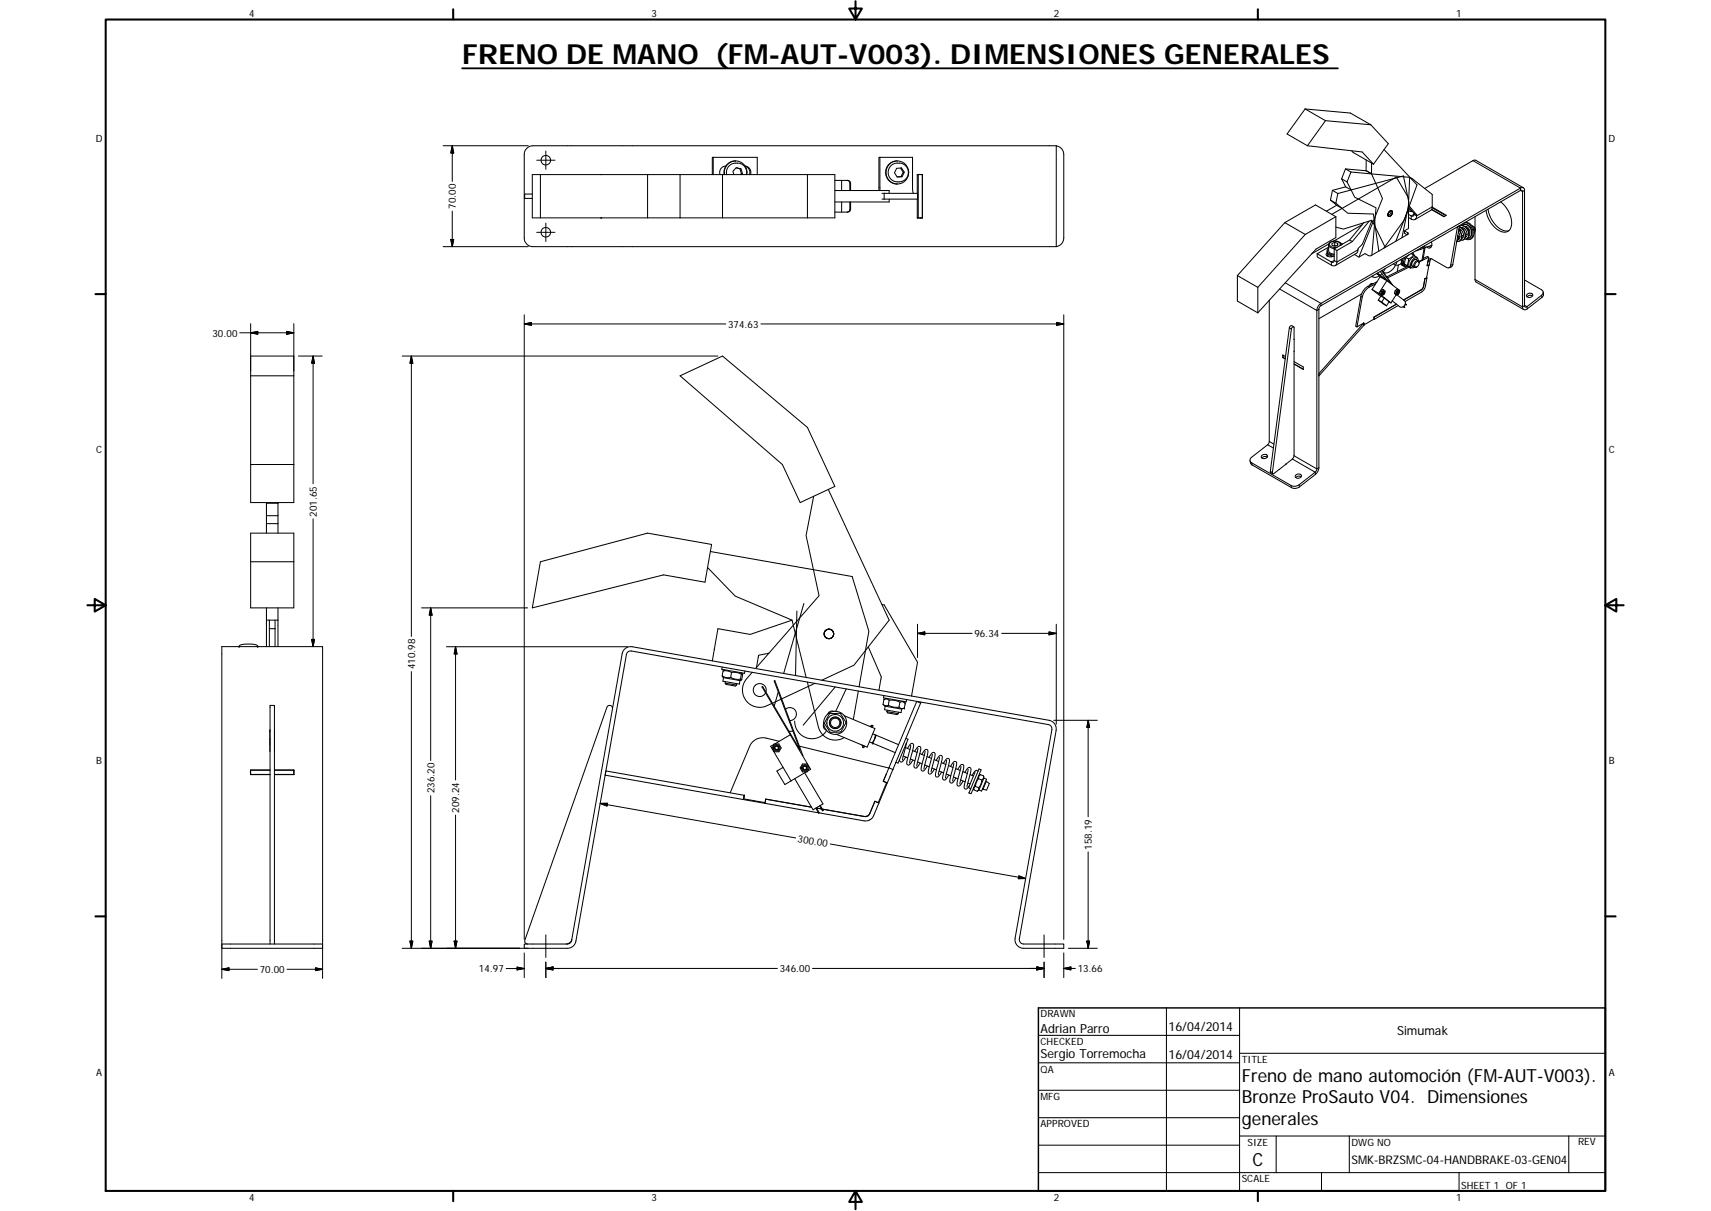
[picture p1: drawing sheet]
<svg xmlns="http://www.w3.org/2000/svg" width="594mm" height="420mm" viewBox="0 0 594 420" stroke-linecap="round" stroke-linejoin="round" font-family="sans-serif">
<g fill="none" stroke="#000" stroke-width=".36">
<path d="M453.2 37.8l-6.3 8.7 7.1 4.1M453.2 37.8l7 4.1M453.2 37.8l15.7 1.4 7 4.1M247.6 54.6h-.3v6M247.6 54.6v6M247.6 54.6h15.3v6M252 57.6a2.21 2.21 0 0 0-2 3M255.4 55.8a4 4 0 0 0-4 4.8M255.6 58.3l1.4 .3M257 58.6h.3M257 58.6l.5 1.6M258.7 57.6a2.27 2.27 0 0 1 1.9 3"/>
<path d="M258.8 57.7a2.28 2.28 0 0 1 1.5 2.9M305.5 54.6h11.3v10.8l.4 1.7M305.5 54.6h-.3v11.5M305.5 54.6l.1 11.5M309.2 57.6a3.5 3.5 0 0 1 4.4-.7 3.5 3.5 0 0 1 1.6 4.2 3.5 3.5 0 0 1-4.2 1.9 3.5 3.5 0 0 1-2.6-3.8zM311.3 58.4l1.7-.1 1 1.5-.8 1.5-1.7 .1-.9-1.5zM311.6 55.8a4 4 0 0 0-4.1 4 4 4 0 0 0 4.1 4M312.7 58.3l.9 1.5M313.6 59.8h.4M313.6 59.8l-.7 1.5M366.7 50.6h-181.7a3 3 0 0 0-3 3v29a3 3 0 0 0 3 3h181.7M366.7 50.6a2.96 2.96 0 0 1 2.7 3v29a2.98 2.98 0 0 1-2.7 3"/>
<path d="M366.7 50.6v35M454 50.6l19 2.1 3.9 4.3M460.2 41.9l15.7 1.4M460.2 41.9l-6.2 8.7M467.2 58.6l-1.4 3.4M467.2 58.6l7.1 .6M467.2 58.6l1.9 1.1M469.1 59.7l20.4 1.8-.5 11.1-4.4 11.1M469.1 59.7l-1.4 3.4M469.3 52.3l.5 .6 7.1 4.1M474.3 59.2l1.9 1.1M474.4 55.5l-.1 3.7"/>
<path d="M475.9 43.3l6.1 6.5-5.1 7.2M476.2 56.6v3.7M480.6 51.9l11.4 12.3-4.4 12.1-7.1 9.8M182.2 68.8h.1M182.2 68.8h2.6M184.8 60.6h105.1v15h-105.1zM184.8 67.3h-2.6v1.5M187.6 60.6v15M208.6 60.6h.3M208.6 75.6h.3M224.8 60.6v15M236.1 60.6v15"/>
<path d="M250.9 60.6v15M251.6 60.6a4 4 0 0 1 3.8-4.8 4 4 0 0 1 3.9 4.8M252.3 60.6a3.5 3.5 0 0 1 3.5-4 3.5 3.5 0 0 1 3.4 4M257.5 60.2l-.4 .4M257.5 60.2h.3M257.8 60.2l-.5-1.6-1.7-.4-1.1 1.2 .3 1.2M257.8 60.2l-.3 .4M280.3 60.6v15M289.9 62.6h4.4l.7 .2 .3 .6v2.7M289.9 66.1h18.8v1M292.2 62.6v3.5M292.2 70.1v3.5"/>
<path d="M294.1 62.6l.6 .2 .4 .6v2.7M295.1 70.1v2.7l-.4 .6-.6 .2M295.3 70.1v2.7l-.5 .7-4.9 .1M306.2 67.1h12.4v2h-12.4M307 67.1v2M308.7 69.1v1h-18.8M312.9 61.3h.3M312.9 61.3l-1.4 .1M318.5 67.1v-6.6h1.8v15.1h-1.8v-6.5M318.5 60.6h.3v15h-.3M318.8 60.6h1.4v15h-1.4M319.7 60.5v.1"/>
<path d="M319.7 75.6h.1M320 60.5v.1M320 75.6h.1M446.1 77.2l-16.5 18.4M446.1 77.2l7.1 4.1M462 69.4l2.1 1.8-3.6 2.1M462 69.4l1.8 1.1M462.4 74.4l22.4-13 4.2 7.2v10.7M462.6 66l-.6 3.4M462.6 66l1.9 1.1M463.8 75.2l-7.1-4.1-10.6 6.1M463.8 78.8l2.7 .7 9.8-3.1 4.7 9.4"/>
<path d="M463.8 75.2v7.2l-6.9 4-20.2 22.1M463.8 75.2l-10.6 6.1M463.8 70.5l4.1 3.5 9 .3 1.8 12.8M464.5 67.1l22.8-6.1 1.9 9.5-2.4 12M464.5 67.1l-.7 3.4M465.8 62l1.4 2.8-4.6 1.2M465.8 62l1.9 1.1M467.7 63.1l2.7 5.3 7.4 3.7-1.5 16.4M473 77.9l-9.9 5.7M473.5 77.3l-4.9 6-5.4 3.1M475.4 76.7l-5.9 7.1-5.3 3.1M476.2 60.3l3.8 8.6-8.2 20.3"/>
<path d="M482.4 73.5a.64 .64 0 0 1 .9-.3 .64 .64 0 0 1 0 1 .74 .74 0 0 1-.5 .8 .74 .74 0 0 1-.9-.5zM482.4 73.4a.63 .63 0 0 1 1-.1 .63 .63 0 0 1-.1 1 .72 .72 0 0 1-.6 .8 .72 .72 0 0 1-.8-.6zM482.4 73.4a.64 .64 0 0 1 1-.1 .64 .64 0 0 1-.1 1 .75 .75 0 0 1-.5 .8 .75 .75 0 0 1-.9-.4zM482.9 73.1l-.2 1-.8 .7M489 73.2l1.4 .2M489 72.8l1 .2M489 72.4l.8 .2M489.2 71.9l1.7 2.1M489.3 71.5l2.6 3M489.5 61.5l.8 .5M490.3 62l7 5.5v4.6l-.3 .6-5.7 3.5M490.3 62l-.2 .1"/>
<path d="M490.9 74v.4a.57 .57 0 0 1-.2 .6 .57 .57 0 0 1-.7-.1l-1-.5M490.9 74l1 .5M491.9 74.5a1.23 1.23 0 0 1-.4 1.5 1.23 1.23 0 0 1-1.5 0l-1-.5M497.1 72.6l4.4 2.5M497.3 72.1l4.7 2.7M497.3 71.9l4.9 2.8-.9 .5-4.2-2.5M506.5 79.7a2.4 2.4 0 0 1 .2 4h-.7M506.6 79.5v-.1a2.14 2.14 0 0 1 1 3.3h-.1M506.6 78.4l.1 .1M506.7 78.7a2.77 2.77 0 0 1 1.4 4.5l-.9 .1M506.7 78.5a2.66 2.66 0 0 1 2.9 1.2 2.66 2.66 0 0 1-.3 3.2h-.9M506.7 78.5l-2.3 13.3-.5 .8-.9 .3"/>
<path d="M506.7 78.5l-.7 .2-2.3 13.3a.92 .92 0 0 1-1.4 .8l-5.1-2.9a.91 .91 0 0 0-1.4 .8l-.3 1.5M506.9 79.5v.5M507.3 79a2.08 2.08 0 0 1 1.6 3.3h-.2M507.3 79.8l-.5 .2M507.6 78.3a1.96 1.96 0 0 1 2.8 .4M507.9 77.7l-.5 .6M507.9 79l-.2 .2M508.4 77.4a3.3 3.3 0 0 1 2.9 4.4 1.61 1.61 0 0 1-2.4 1.2M508.4 77.4a2.98 2.98 0 0 1 3.4 3.5 2.13 2.13 0 0 1-1.6 2.2M508.5 78.6a2.1 2.1 0 0 1 1.5 3.3M508.6 79.4l-.6 .2M509.3 79.2a1.27 1.27 0 0 1 .7 1.6"/>
<path d="M511 78.3a1.8 1.8 0 0 1 .8 2.6M511.6 78.7a.97 .97 0 0 1 .5 1.4l.2 17.5 16.8 9.8M511.6 79.5l.2 .3M511.7 79.8h.1M511.8 79.8v.1M512.1 75.2v3.9M516.7 72.6a9 9 0 0 0 6.1 7.5l1.1-.1M521.1 70.1a8.9 8.9 0 0 1 3.4 9.1 2.76 2.76 0 0 1-4.5 .5 10.4 10.4 0 0 1-4-6.7M528.9 65.2l-16.8-9.7-17.4 9.9M429.6 95.6v8.9l7.1 4M429.6 95.6l7.1 4.1M436.7 99.7v8.8"/>
<path d="M453.2 81.3l-16.5 18.4M460.8 87a1.96 1.96 0 0 0 2.4 1.9M460.9 87.7a.83 .83 0 0 0-.3 1 .83 .83 0 0 0 1 .4l1.4-.2M461.3 86a1.24 1.24 0 0 0-.4 1.4 1.24 1.24 0 0 0 1.2 .9l1.1 .2M461.3 85.7l-4 2.3M461.4 84.6l-6 3.5M461.5 88.4l-.7 .4M462 88.6l.4 .5M462.1 88.7v.2M462.5 84.5l.9-.4 1 .3 .1 .7-1 .3-1-.3zM463.2 86.4v4a.58 .58 0 0 1-.2 .6 .58 .58 0 0 1-.7-.1l-5-2.9M463.2 86.4l1 .5"/>
<path d="M463.4 85.2l.4 .1M463.4 85.2l-.2 .1M463.4 84.1v1.1M464.2 86.9v4a1.16 1.16 0 0 1-.6 1.2 1.16 1.16 0 0 1-1.3-.1l-5-2.9v-1.1M464.4 84.4v.7M465.2 84.2l.9 .5M465.6 85h.1M465.6 85a2.41 2.41 0 0 0-2.1-1.4 2.41 2.41 0 0 0-2.2 1.4v2a1.73 1.73 0 0 0 1.9 1.2M468.6 83.3l.9 .5M473.1 84.7l-1.6 1.6-.4 1.5-7.5 4.3M476.3 95.9l.4 .2M476.6 98.5a.73 .73 0 0 0-1.1 .6"/>
<path d="M477.6 98.5l-2.5 1.3a5.7 5.7 0 0 0-2.1 3.3l-1.8 10.3 2.3-1.3M478 94.9l1.8 1.5M478.1 97.8l-3.7 1.9-1.1 1.2-.6 1.2-2 11.1 .5 .2M478.1 94.8l2.8 2.2M478.9 95.7a2 2 0 0 1-2.5 .1M479.2 94.2l2.2 3M479.7 93.9l3.3 4.5-4.7-3.7M479.8 96.4l1.1 .6M479.8 96.4l-.6-.4-2.8 4.4M479.8 95l-.6 .5M479.9 93.8l3.7 5.1M480.8 96.4l-.2 .1"/>
<path d="M480.9 93.2l-.6 1.2M480.9 97l.6 .4M481.1 96.8h-.1M481.5 97.4l4.3 3.3M481.5 97.4l-2.8 4.4M485 90.8a4.5 4.5 0 0 1-4.4 3.8h-.2M485.5 91.9l-.3 2.3M486.3 90.1l.4 .3M486.5 91.5a1.95 1.95 0 0 1-2.7 0M486.8 89.9l-.3 1.8 .7 .5M487 91.6a.45 .45 0 0 0 0 .5 .45 .45 0 0 0 .5 .1M487 91.5v.1"/>
<path d="M487.2 89.6a1.92 1.92 0 0 0 .7 2.8M487.6 80.1l1.3 .8v.3l-13 7.5h-.6l-1.3-.7M487.6 80.9l1 .6M487.7 91.7l.8 .4M487.7 91.7l2 1.3M487.9 89.2a2.27 2.27 0 0 0 .1 3.3h.8M488.2 89.4l.9 .5M488.2 89.4l-.5 2.3M488.5 92.5l-7 3.6M488.5 92.1l1.2 .9M489.1 89.9l-.6 2.2M489.2 88.5l-1 .9"/>
<path d="M489.2 92.7l-7.4 3.7M490 88l.8 .5M490 92.8l-.3 .2M490.5 87.8l.5 .8M490.6 90a.96 .96 0 0 1 1.1-.6 .96 .96 0 0 1 .7 1l-.7-.4a1.52 1.52 0 0 0-1.3 2.4l.7 .4a.95 .95 0 0 1-1.2-.1 .95 .95 0 0 1-.1-1.3zM490.8 88.5l-1.7 1.4M490.8 88.5l1.2 1M491.8 90.9a.6 .6 0 0 1 .9 .1 .6 .6 0 0 1-.1 .8 .7 .7 0 0 1-.6 .9 .7 .7 0 0 1-.8-.6zM492.1 89.5a1.91 1.91 0 0 0-2.9 1.7v1l.9 .7M492.7 91.3a.71 .71 0 0 0-.5-.9 .71 .71 0 0 0-.8 .5 1.1 1.1 0 0 0 0 1.9l.6-.2M494.1 85.6v.2l-.9 .3M494.5 85.4l.3 .2-.2 .5-3 1"/>
<path d="M494.8 96.6l-.6 3.1-.3 .6-6.5 3.8 6.3-3.8 .6-1zM495.4 96.4v.1M495.4 96.5l-.7 .1M495.4 96.5l-.5 2.8a2.98 2.98 0 0 1-1.3 2l-5.7 3.3M496.1 85.5l.7 .4M496.1 89.3l-3.4 1.6M496.1 89.3l-.5-.3-1.4 .7M496.1 89.3l-.6 2.9M496.1 92h.1M496.1 92l-.6 .2M496.1 92l-.8 4.5-.5 .1M496.8 89.7l-.6 2.2-.7 .3"/>
<path d="M497 83.9a1.22 1.22 0 0 1 .1 1.6 1.22 1.22 0 0 1-1.5 .4l-.2-.2M497.1 85.2l-.4 .1M497.1 85.2l-2.3 .6-.7 4.2-1.5 .6M506.2 81.6a2.21 2.21 0 0 1-.4 2.3M506.3 82.7l.3 .3M506.4 80.5a1.5 1.5 0 0 1-.2 2.6M506.7 82.1l.2 .2M506.9 82l-.6 .2M507.6 82.3l.2 .3M508 81.7l.1 .2M508.1 81.6l-.5 .2M509.3 81.3h.1"/>
<path d="M509.4 81.3l-.6 .1M511 81.2a1.35 1.35 0 0 1-1.4 1.3M529.3 97.1l5.9 3.4a1.07 1.07 0 0 1 .1 1.9l-5.1 4a.47 .47 0 0 1-.6 .2 .47 .47 0 0 1-.3-.5v-40a.85 .85 0 0 0-.4-.9 .85 .85 0 0 0-1 .1l-69.2 40a3.1 3.1 0 0 0-1.5 2.4v55.2l-.6 .9-5.5 4.4a2.7 2.7 0 0 1-2.8 .2l-13.7-7.8a1.08 1.08 0 0 1 0-1.9l5.5-4.4 .6-.9v-49.3M449.2 113.4l-.9-.4-.6 .7-6.6 49.9v.3l.8 .5M449.3 117.8v4.1M449.3 117.8v-4.3a.57 .57 0 0 0-.7 0 .57 .57 0 0 0-.2 .7l-6.6 50.1 .4 .1 2-1.5M449.3 117.8h.1M472.8 102l-14.9 8.6M473.5 112.1v.8M473.5 112.1l-15.6 17.5M473.5 112.9l-15.6 17.5M473.5 112.7v.1"/>
<path d="M476.4 100.4l3 2.4M476.4 100.4l2.3 1.4M477 110.8h.1M477.1 110l7.8-4.5-7.8 4.5v.8M477.1 110.7l-3.6 2.1M478.6 104.1l2.8 2M478.6 104.1l1.2 .7M478.7 101.8l4.3 3.3M479.1 101.9l.8 .6M479.1 101.9l.3 .2M479.4 101l-.3 .9M479.4 101l.3 .2"/>
<path d="M479.4 102.1l.5 .4M479.7 101.2l-.3 .9M479.8 104.8l1.6 1.3M480.4 100.6l.5 .4-.1 .5M480.4 100.6l-.7 .6M480.4 100.6l-.5-.1-.5 .5M480.4 101.5l.1-.1a.29 .29 0 0 1 .2 .5 .29 .29 0 0 1-.5 0zM480.6 103.4l-1.1-.7-.9 1.4M480.6 103.4l-.8 1.4M480.6 103.4l1.7 1.3M480.7 101.3a.49 .49 0 0 0-.7 .2 .49 .49 0 0 0 .2 .6M480.8 101.5a.37 .37 0 0 0-.6 .1 .37 .37 0 0 0 .2 .5l-.5 .4"/>
<path d="M480.8 101.5a.49 .49 0 0 0-.5-.6 .49 .49 0 0 0-.5 .6 .43 .43 0 0 0-.1 .6 .43 .43 0 0 0 .7 0M482.3 104.7l-.9 1.4M482.3 104.7l.7 .4M484.2 101.8l.3 .2M484.2 101.8l.8 .6M484.5 100.8l.3 .2M484.5 100.8l-.3 1M484.5 102l.5 .4M484.8 101l-.3 1M484.8 102.2l-1.8 2.9M485.1 102.3l2.5 2a1.36 1.36 0 0 1 .1 1.7 1.36 1.36 0 0 1-1.7 .4l-2.6-2M485.5 106l-8.4 4.8"/>
<path d="M485.5 100.5l-.3-.2-.7 .5M485.5 100.5h.1a.56 .56 0 0 1 .3 1v-.3a.41 .41 0 0 0-.6 .2 .41 .41 0 0 0 .2 .6M485.5 100.5l-.7 .5M485.5 101.3l.4 .2a.34 .34 0 0 1-.1 .4 .34 .34 0 0 1-.5-.1zM485.6 101.9l-.1 .1M485.6 102l-.6 .4M485.8 101.2a.49 .49 0 0 0-.7 .1 .49 .49 0 0 0 .2 .7M485.8 100.7h.1M485.9 101.3a.39 .39 0 0 0-.2-.5 .39 .39 0 0 0-.5 .2 .55 .55 0 0 0-.5 .7 .55 .55 0 0 0 .6 .4l.2-.1M487.2 106.4l.5 .3M487.3 106.4l.4 .3M487.4 106.3l.3 .4"/>
<path d="M487.9 105.6l.3 .2M487.9 105.5l.3 .3M487.9 105.4l.3 .4M530.2 102.2a1.05 1.05 0 0 1 1.1-.5 1.05 1.05 0 0 1 .8 .9 1.12 1.12 0 0 1-1.1 .6 1.12 1.12 0 0 1-1-.8zM532.1 102.7a1.38 1.38 0 0 0-1.9 .3M535.8 101.3l.1 1.1-.5 .8-5.1 3.9a.91 .91 0 0 1-1.1 .4 .91 .91 0 0 1-.5-1v-40l-.5-.5-69.7 40.2-.6 .9v55.2a3.2 3.2 0 0 1-1.1 2.3l-5.6 4.3a2.72 2.72 0 0 1-2.8 .3l-13.7-7.9-.5-.6-.2-.9M87 123.5h15v50.9h-15zM87 130.4h15M236.1 130.4l14.8-6.9 29.4 24.8 9.6 20.5-12.1 5.6-6.2-13.2zM445.4 124.1l.9 .4M445.5 124l.8 .5M445.5 123.2v.8"/>
<path d="M445.5 124l-.1 .1M446.4 123.7l-1-.5v.9M449.3 121.9v36l-.4 1.2-2.4 1.9M449.3 125.5l3.2 1.8v.9l-3.2-1.9M449.3 126.2l3.2 1.9M449.3 121.9h.1M438 158.1a1.07 1.07 0 0 1 1.2-.5 1.07 1.07 0 0 1 .8 1 1.12 1.12 0 0 1-1.1 .5 1.12 1.12 0 0 1-.9-.8zM440 158.6a1.36 1.36 0 0 0-1.9 .3M87 161.2h15M92.5 174.4v10.6M92.5 178.9h4M92.5 174.6h4"/>
<path d="M96.5 174.4v10.6M282.5 172.2l-2.6 13.6 4.5 20.9-22.1 25.2M287.6 169.8l21.1 45.4-12.2 15.6-11.2 5.2M444.2 162.9h.1M446.5 161h.1M446.5 161l-2.4 1.9M449.8 164.9a1.06 1.06 0 0 1 1.2-.5 1.06 1.06 0 0 1 .8 1 1.12 1.12 0 0 1-1.1 .6 1.12 1.12 0 0 1-1-.9zM451.8 165.4a1.42 1.42 0 0 0-1.9 .3M87 185h15v25.9h-15zM87 194.9h15M92.5 181.7h4M187.6 194.9l37.2-9.9 22.3 3.9-2.3 13.1-14.4-2.5-45.6 11.4z"/>
<path d="M245.7 196.9l9.6 9.9 19.7 8.4 4.9 19.8M246.6 191.3l49.3 8.7 5.8 19-3.4 19.3M92.5 210.9v13.4M92.5 215.2h4M93.5 218.1h2M93.5 215.2v9.1M95.5 215.2v9.1M96.5 210.9v13.4M275 215.2l-14.5 4.9-11.2-2-2 11.2M276.7 212l-.5 22.4M279.1 209.4l-7 24.3M306.2 209.7l.8 .2 11.6 19.9-2.1 11.7"/>
<path d="M83 224.3a3.2 3.2 0 0 1 3.3-.8 3.1 3.1 0 0 1 3.2 .8M217 225.1l1-.6 1.5-.1 144.8 25.5a3 3 0 0 1 2.4 3.5l-12.8 72.4a1.55 1.55 0 0 0 1.5 1.7h14v1.5h-14a2.97 2.97 0 0 1-2.9-3.5l12.7-72.4a1.51 1.51 0 0 0-1.2-1.7l-144.8-25.5a1.5 1.5 0 0 0-1.7 1.2l-17.5 99.4a2.97 2.97 0 0 1-3 2.5h-15v-1.5h15l.8-.2 .6-.7 17.6-99.8zM250.8 234.5l.4 .6M250.8 234.5l1.4 .6h1.5M250.8 231.4l-.2 .8 2.6 .5 5.3 .9 .1-.8M251.1 232.8l-.3 1.7M251.1 232.8h1.5l1.4 .5M251.2 235.1l5.7 1-.2 1.2-5.7-.9zM251.7 232.4l-.6 .4M251.8 237l.3 .4 3.1 .6 .5-.3M251.8 237l3.9 .7M251.9 236.5l-.1 .5"/>
<path d="M253.7 235.1l1.6 .5h1.8M254 233.3l2.2 .1 1.2 .5M254 233.3l-.3 1.8M255.8 237.2l-.1 .5M257.3 236l-.4 .1M257.4 233.4l.3 .3M257.4 233.9l-.3 1.7M257.4 233.9l.3-.2 .2 .3-.4 1.7-.2 .3-.2-.4M261.2 233.3l-1.9 2.2a6 6 0 0 0-.3 7.5 6 6 0 0 0 7.3 1.8l1.7-.7M267 226.6l-3.6 .8-.7 4.2M280.3 236.6l3.9 15.6a6 6 0 0 0 8.9 3.7M282.9 237.1l-11.5 5.4"/>
<path d="M290 238.3l-11.1 13.3M293.8 239l-3.6 7.8M298 239.8l-1.7 9.8M301.5 224.4l4.5 10.4-.8 4.7M93.7 256.8h.1M93.7 256.3h.1M93.7 253.7h.1M93.7 253.5h.1M93.8 258.1h-.1M93.8 253.3v7.4M93.8 257.5l-.1 .1M95.3 256.8h.1"/>
<path d="M95.3 256.3h.1M95.3 253.7h.1M95.3 253.5h.1M95.3 258.1h.1M95.3 253.3v7.4M95.3 257.5v.1M212.7 245.9a1 1 0 0 0-.8-1.1 1 1 0 0 0-1.2 .6l-28.5 80.8a1.03 1.03 0 0 0 1 1.3M265.9 240.1a2.25 2.25 0 0 0-2.3-3 2.25 2.25 0 0 0-1.6 3.5 2.25 2.25 0 0 0 3.8-.2M268.8 258.3l-1.2 .6 7.1 12M270.2 240.1l-1.4 4.9M270.6 257.2l-4.6-1.1a4.9 4.9 0 0 0-5.7 2.9l-6.8 16.1M271.2 242.6l-3 1.4"/>
<path d="M272.7 246.1a2.26 2.26 0 0 1 3.7 .8 2.26 2.26 0 0 1-2.2 3.1M274.4 254.9l-5.4 3.2M275.3 253.7h-1.3M275.9 250.2a6 6 0 0 0 4.3 5.9 6 6 0 0 0 6.8-2.6M276.9 258.7l.4 .1M277.6 258.9l31 7.6M286 251.2a1.53 1.53 0 0 0 .8 2.1M288 247.6l3.8-.1 1.2 1.9a1.44 1.44 0 0 1 .1 2.5l-1.1 2.1h-2.3a1.45 1.45 0 0 1-2.2-1.1l-1-1.5a1.34 1.34 0 0 1 .4-1.8zM289.5 246.8a1.52 1.52 0 0 0-2 .8M293.1 248.3l10.7 4.5-2.7 6.4-10.7-4.4M299.4 258.5l.2 .8M299.8 258.7l-.2 .6"/>
<path d="M300.2 258.8l-.3 .6-.3-.1M301.9 257.4l.8 .3M302.1 252l.6-.3 .4 .1-.2 .6M302.7 251.7l-.2 .5M303 254.6l.9 .4M303.1 257.9l7.7 3.2M303.6 256.5l-.5 1.4-.4-.2zM303.9 255l.3 .1-.6 1.4zM304.2 255.1l7.8 3.3M306.6 244.4l.7 .6M306.6 244.4l.9 .4 .9-.1M306.9 241.3l-.2 .8 7.7 1.4h.2l.2-.8"/>
<path d="M306.9 242.6l1-.1 .8 .5M306.9 242.6l-.3 1.8M307.3 245l5.7 1-.1 1.2-5.8-1zM307.8 242.3l-.9 .3M307.9 246.9l4 .7M307.9 246.9l.6 .5 2.9 .5 .5-.3M308 246.4l-.1 .5M308.4 244.7l1.8 .6h1.9M308.7 243l1.5-.1 2.3 .7M308.7 243l-.3 1.7M312 247.1l-.1 .5M312.1 245.3l.9 .5 1-.1"/>
<path d="M312.5 243.6l.9-.1 .9 .4M312.5 243.6l-.4 1.7M313.5 243.3l.8 .6M314 245.7l-1 .3M314.3 243.9l-.3 1.8M314.4 259.4l1.5 .6M314.5 256.2l.7 .4-3.4 8.2-.7-.3M314.7 257.9l-1.4 5.8M315.1 259.7l.7-1.1a.79 .79 0 0 1 1.1-.6 .79 .79 0 0 1 .3 1.2l-1.4 5.6M316.2 258.6l-.5 2.3a7.2 7.2 0 0 0-.7 4.4h.8l1.2-1.6M318.7 259.7l-.5 2.3a7.2 7.2 0 0 0-.7 4.3h.8l1.2-1.6M319.7 243.9l-9.7 23.1"/>
<path d="M319.7 243.9l-1.4-.5-9.4 22.5-.3 .5 1.4 .6M319.8 243.6l-.1 .3M87 267.4h.1M87 267.5h.1M87 268.7h6.8M93.8 267.1h-6.8v1.7h6.8M93.8 267.2h-6.8v1.6M95.3 267.1h6.8v1.7h-6.8M95.3 267.2h6.7v1.6M95.3 268.7h6.7M102 267.4h.1M102 267.5h.1"/>
<path d="M258.1 277.4l7.5 1.3M258.2 277.2l7.4 1.3 .2-1.2M258.4 275.9l-.3 1.5M258.4 275.9h.1M258.4 275.9l-48-8.4-.3 1.4 48 8.5M265.6 278.7l18.6 3.3M265.8 277.3l16 2.8M265.9 277.3l-.3 1.4M271.9 266.3l-2.2 1.2 2.8 4.7 2.2-1.3M278.6 265.1h.2a1.46 1.46 0 0 1 2.1 1.6 1.46 1.46 0 0 1-2.5 .7l-.1-.1a1.47 1.47 0 0 1 .3-2.2zM278.7 262.2l-9.7-26-.2 .1 9 23.9-13-22-.2 .1 16.9 28.6-1.2 .7M279.4 268.1l6.3 10.8-.2 .2-3.2 1.8-6.4-10.7"/>
<path d="M280 267.8l-5.3 3.1M284.8 279.5l1 1.7-.2 .1-1-1.7M305.2 278.6l-1.4-.6-2 4.7-.4 .4-.8 .3-15-2.7M306.7 271l1.4 .6M308.1 271.6l-4.8 11.4a3.1 3.1 0 0 1-3.3 1.8l-15.6-2.8M308.6 266.4l-1.9 4.7 1.1 .5-2.8 6.9-1.2-.5-1.7 4a1.98 1.98 0 0 1-2.2 1.3M310 267l-1.9 4.6M313.6 262.3l1.6 .7M314.5 262.7l-.6 .8a.82 .82 0 0 1-.6 .9 .82 .82 0 0 1-1-.5v-.4M316.1 263.3l1.6 .7M316.9 260.4l1.5 .7M317.6 260.7l.7-1.1a.79 .79 0 0 1 1.1-.6 .79 .79 0 0 1 .2 1.3l-1.3 5.5"/>
<path d="M318.6 264.4l1.5 .6M319.4 261.5l1.5 .6M320.1 261.7l.7-1a.8 .8 0 0 1 1.1-.7 .8 .8 0 0 1 .2 1.3l-1.3 5.5M321.1 265.4l1.5 .7M321.2 260.7l-.5 2.3a7.6 7.6 0 0 0-.7 4.4h.8l1.1-1.6M321.9 262.5l1.5 .7M322.6 262.8l.7-1.1a.79 .79 0 0 1 1.1-.6 .79 .79 0 0 1 .2 1.2l-1.3 5.6M323.6 266.5l1.5 .6M323.7 261.7l-.5 2.4a7.2 7.2 0 0 0-.7 4.3h.8l1.1-1.6M324.4 263.5l1.5 .7M325 263.8l.7-1.1a.8 .8 0 0 1 1.1-.6 .8 .8 0 0 1 .3 1.3l-1.3 5.5M326.1 267.5l1.5 .7"/>
<path d="M326.2 262.8l-.5 2.3a7.5 7.5 0 0 0-.7 4.4h.7l1.2-1.6M326.8 264.6l1.6 .6M327.5 264.9l.7-1.1a.8 .8 0 0 1 1.1-.6 .8 .8 0 0 1 .3 1.2l-1.3 5.6M328.5 268.5l1.6 .7M328.7 263.8l-.5 2.3a7 7 0 0 0-.7 4.4l.7 .1 1.2-1.7M329.3 265.6l1.6 .7M330 265.9l.7-1.1a.8 .8 0 0 1 1.1-.6 .8 .8 0 0 1 .3 1.3l-1.3 5.5M331 269.6l1.6 .6M331.2 264.9l-.5 2.3a7 7 0 0 0-.7 4.4l.8-.1 1.1-1.6M331.8 266.7l1.6 .6M332.5 266.9l.7-1a.79 .79 0 0 1 1.1-.6 .79 .79 0 0 1 .3 1.2l-1.3 5.6M333.5 270.6l1.6 .7"/>
<path d="M333.7 265.9l-.5 2.3a7.3 7.3 0 0 0-.7 4.4h.8l1.1-1.6M334.3 267.7l1.6 .7M335 268l.7-1.1a.78 .78 0 0 1 1.1-.6 .78 .78 0 0 1 .3 1.2l-1.3 5.6M336 271.7l.8 .3M336.1 266.9l-.5 2.6a6.6 6.6 0 0 0-.7 4.1l.8 .1 .9-1.3M336.5 275.1h-.1M336.8 268.8l1.2 .5M338 273.3l.1 .7M338.6 267.8l-2 4.8a.57 .57 0 0 0-.2 .7 .57 .57 0 0 0 .7 .3M338.7 272.8l-.5 .6v.6l1.1 .5 .5-.5v-.7M338.7 272.8l1.1 .5M339.5 267.7a.76 .76 0 0 0-.8-.4 .76 .76 0 0 0-.6 .7l-.6 1"/>
<path d="M339.8 270.2l-.9 1.5-.2 1.1M339.8 270.2l1.1 .5M339.9 274.1l-.6 .4M339.9 266.8l.7 .3-3.4 8.3-.8-.3zM340.4 268.8l-.6 .7v.7M340.4 268.8l1.1 .4M340.4 268.8l-.6 .4M340.9 270.7l-.3 1.4-.8 1.2M341.1 273.8l.2 .1M341.5 269.2l.1 .8M341.5 269.2l-.1 .8-.5 .7M341.6 270l1 .4-1.8 4.1-.9-.5z"/>
<path d="M342.3 271l.1 .1M342.4 271.1l1.1 .7-.1 .4-.8 1.9-1.3-.2M342.4 271.1l-1.1 2.8M283.4 280.3l1.1 1.7-.2 .1-1.1-1.7M283.5 280.4l1.7 .2M77 327.5h35v1.5h-35zM77 327.5v-103.2h35v103.2M93.8 327.5v-82.7h1.5v82.7M198.6 325.9a2.08 2.08 0 0 1-2 1.6M360.5 359.2h69.9M405 349.7v63.5M430.4 349.7v63.5"/>
<path d="M360.5 368.7h69.9M360.5 378.3h69.9M430.4 365.4h127M360.5 387.8h69.9M360.5 397.3h69.9M430.4 394.1h127M443.1 394.1v12.7M468.5 394.1v12.7M544.7 394.1v12.7M360.5 406.8h196.9M458.8 406.8v6.4M506.6 406.8v6.4"/>
<circle cx="189.5" cy="55.6" r="1.66"/>
<circle cx="311.5" cy="59.8" r="4"/>
<circle cx="189.5" cy="80.6" r="1.66"/>
<circle cx="287.8" cy="219.9" r="1.64"/>
<circle cx="287.8" cy="219.9" r="1.65"/>
<circle cx="287.8" cy="219.9" r="1.66"/>
<circle cx="269.6" cy="259.5" r="1.49"/>
<circle cx="269.6" cy="259.5" r=".6"/>
<circle cx="269.6" cy="259.5" r=".75"/>
<circle cx="269.7" cy="259.5" r=".75"/>
<circle cx="269.7" cy="259.5" r="1.12"/>
<circle cx="290" cy="250.8" r="2"/>
<circle cx="290" cy="250.8" r="1.62"/>
<circle cx="290" cy="250.8" r="4"/>
<circle cx="290" cy="250.8" r="2.9"/>
<circle cx="279.4" cy="266.4" r=".59"/>
<circle cx="279.4" cy="266.4" r=".74"/>
<circle cx="279.4" cy="266.4" r="1.13"/>
<circle cx="279.4" cy="266.4" r=".75"/>
</g>
<g fill="#000">
<circle cx="473.5" cy="112.1" r=".18"/>
<circle cx="83" cy="224.3" r=".18"/>
<circle cx="89.5" cy="224.3" r=".18"/>
<circle cx="303.1" cy="257.9" r=".18"/>
<circle cx="314" cy="245.7" r=".18"/>
<circle cx="314.3" cy="243.9" r=".18"/>
<circle cx="258.4" cy="275.9" r=".18"/>
</g>
<g fill="none" stroke="#000" stroke-width=".35">
<path d="M153.9 50.6h29.5M157 50.6v12.3M157 50.6l.5 2.5h-1zM186.3 55.6h6.4M189.5 52.4v6.4M474.3 59.2l1.9 1.1M511.4 55.7l16.5 9.6v.8l.8 .4 .6-.4M157 73.2v12.4M189.5 77.4v6.4M464.1 71.2l1.9 1.1M467.2 64.8l1.9 1.1M476.1 76.5l.1 .3"/>
<path d="M476.7 77.1l-.5-.3-3.1 7.9M489 79.3l-1.4 .8v.8M497.3 71.8l-5.4 3.1-1-.5-.9 .5v1.1M506.5 79.8a2.49 2.49 0 0 1 .1 3.9M506.7 78.7a2.86 2.86 0 0 1 1.3 4.6h-.1M507 78.3a2.78 2.78 0 0 1 2.6 1.6 2.78 2.78 0 0 1-.3 3h-.2M508.2 78a2.62 2.62 0 0 1 2.6 1.7 2.62 2.62 0 0 1-.9 3M510.4 78.7l.5 1.2 .1 1.3M153.9 85.6h29.5M156.5 83.1h1l-.5 2.5zM186.3 80.6h6.4M446.3 98.1l12.4 7.2v.8"/>
<path d="M460.9 87.7v1M461.3 85a1.93 1.93 0 0 0 2.2 1.2M465.2 85.2a1.08 1.08 0 0 0-.1-1.1 1.08 1.08 0 0 0-1.1-.4 1.61 1.61 0 0 0-2.4 1.4 2.55 2.55 0 0 0 2.7 .6M465.6 85h.1M471.5 86.7l-7.3 4.2-1-.5-.9 .5v1.1M474 88l-2.2 1.2-1.5-.9M475 99.3l.4 .3M476.6 98.4h-.5l-.5 .6M486.5 91.3l.5 .3M488.8 80.8v.5M491.7 90a1.52 1.52 0 0 0-1.3 2.4M493.9 85.7v.2"/>
<path d="M494 85.9l.5 .2-.8 4.2M494.2 99.5h.1M496.5 90.5l-.7 .2M504.4 91.8l-.7 .2M506.2 81.9v1.3l-.4 .6M512.1 97l16.6 9.5 .6-.4M83.2 115.5h18.8M87 115.5l2.5-.5v1zM87 112.3v16.5M99.5 115l2.5 .5-2.5 .5zM102 112.3v16.5M182 109.2v216.7"/>
<path d="M182 112.4l2.5-.5v1zM182 112.4h70M264.2 112.4h105.2M366.8 111.9l2.6 .5-2.6 .5zM369.4 109.2v216.7M444.3 100.3l12.9 7.4 .7-.4M447.7 113.7l.7 .5M472.5 102.9l.5 .2M480.5 101.2l-.4 .2-.1 .7M485.6 101l-.4 .3-.1 .6M493.5 100.5h.1M529.3 105.9l.9 .5 .1 .7"/>
<path d="M535.3 102.4l.1 .8M103.6 123.5h8.3M108.7 123.5v44.4M108.7 123.5l.5 2.5h-1zM139.7 123.5h109.6M142.8 123.5v97.3M142.8 123.5l.5 2.5h-1zM440.1 154.3l2 1.1M440.7 153.2l1.6 .9M448.7 159.3l7.9 4.5 .2 .8M449.3 158.1l7.9 4.6 .7-.4M434.6 160.6l.1 .7"/>
<path d="M441.1 163.6l.7 .4M448.3 168.4l.1 .8M451.1 168.2l.1 .7M108.7 180v44.3M146.4 210.9h36.8M149.5 210.9l.5 2.5h-1zM149.5 210.9v53M318.6 219.8l2.5-.6v1.1zM318.6 219.8h18.9M318.6 216.6v11.6M347.8 219.8h18.9M364.2 219.2l2.5 .6-2.5 .5z"/>
<path d="M366.7 216.6v34.7M108.2 221.8h1l-.5 2.5zM142.8 233v96M155 224.4h62.9M158.2 224.4v46.2M158.2 224.4l.5 2.5h-1zM365.9 249.9h15.1M377.8 249.9v33.5M377.8 249.9l.5 2.5h-.9zM149.5 276.1v52.9M208.4 278.7h2.5l-.1 1zM208.4 278.7l67.9 12"/>
<path d="M158.2 282.8v46.2M288.2 292.8l67.9 12M377.8 295.6v33.4M353.8 303.9l2.3 .9-2.5 .1zM77 336.3l2.5-.5v1zM77 327.9v11.6M89.4 336.3h-12.4M99.6 336.3h12.4M109.5 335.8l2.5 .5-2.5 .5zM112 327.9v11.6M139.7 329h43.7M142.3 326.5h1l-.5 2.5z"/>
<path d="M149 326.5h1l-.5 2.5zM157.7 326.5h1l-.5 2.5zM175.7 336h6.3M179.5 335.5l2.5 .5-2.5 .5zM182 330.6v8.6M189.5 333.8v5.4M189.5 336l2.5-.5v1zM189.5 336h80.4M189.5 324.4v7.8M282.1 336h80.4M360 335.5l2.5 .5-2.5 .5zM362.5 333.8v5.4"/>
<path d="M362.5 324.4v7.8M369.4 330.6v8.6M369.4 336l2.4-.5v1zM369.4 336h4M370.9 329h10.1M377.4 326.5h.9l-.5 2.5z"/>
</g>
<g fill="none" stroke="#000" stroke-width=".71">
<path d="M36.7 6.8h520.7v406.4h-520.7zM157.3 3.2v3.6M297 .4v6.4l-2.2-3.8h4.5l-2.3 3.8M436.7 3.2v3.6M33.1 102h3.6M557.4 102h3.6M30.3 210h6.4l-3.8-2.2v4.4l3.8-2.2M557.4 210l3.8 2.2v-4.4l-3.8 2.2h6.3M33.1 317.9h3.6M557.4 317.9h3.6M157.3 413.2v3.6M297 413.2l2.3 3.8h-4.5l2.2-3.8v6.3"/>
<path d="M436.7 413.2v3.6"/>
</g>
<path d="M360.5 349.7h196.9v63.5h-196.9z" fill="none" stroke="#000" stroke-width=".51"/>
<path d="M160.5 23.7h304" fill="none" stroke="#000" stroke-width=".63"/>
<g fill="#000" stroke="#000" stroke-width=".35">
<path d="M157 50.6l.5 2.5h-1zM156.5 83.1h1l-.5 2.5zM87 115.5l2.5-.5v1zM99.5 115l2.5 .5-2.5 .5zM182 112.4l2.5-.5v1zM366.8 111.9l2.6 .5-2.6 .5zM108.7 123.5l.5 2.5h-1zM142.8 123.5l.5 2.5h-1zM149.5 210.9l.5 2.5h-1zM318.6 219.8l2.5-.6v1.1zM108.2 221.8h1l-.5 2.5zM158.2 224.4l.5 2.5h-1z"/>
<path d="M364.2 219.2l2.5 .6-2.5 .5zM377.9 249.9l.4 2.5h-.9zM208.4 278.7h2.5l-.1 1zM353.8 303.9l2.3 .9-2.5 .1zM77 336.3l2.5-.5v1zM109.5 335.8l2.5 .5-2.5 .5zM142.3 326.5h1l-.5 2.5zM149 326.5h1l-.5 2.5zM157.7 326.5h1l-.5 2.5zM179.5 335.5l2.5 .5-2.5 .5zM189.5 336l2.5-.5v1zM360 335.5l2.5 .5-2.5 .5z"/>
<path d="M369.4 336l2.4-.5v1zM377.4 326.5h.9l-.4 2.5z"/>
</g>
<text font-size="9.6" x="160.5" y="22.1">FRENO DE MANO (FM-AUT-V003). DIMENSIONES GENERALES</text>
<g font-size="6.3">
<text x="431.1" y="375.3">Freno de mano automoción (FM-AUT-V003).</text>
<text x="431.1" y="382.8">Bronze ProSauto V04. Dimensiones</text>
<text x="431.1" y="390.3">generales</text>
<text x="434.8" y="404.7">C</text>
</g>
<g font-size="4.4">
<text x="361.3" y="358.4">Adrian Parro</text>
<text x="405.8" y="357.8">16/04/2014</text>
<text x="485.1" y="359.2">Simumak</text>
<text x="361.3" y="367.1">Sergio Torremocha</text>
<text x="405.8" y="367.3">16/04/2014</text>
</g>
<text font-size="4.1" x="469.2" y="403.8">SMK-BRZSMC-04-HANDBRAKE-03-GEN04</text>
<g font-size="3.5">
<text x="86.6" y="5.8">4</text>
<text x="226.3" y="5.8">3</text>
<text x="365.9" y="5.8">2</text>
<text x="505.6" y="5.8">1</text>
<text x="33.2" y="49.4">D</text>
<text x="558.5" y="49.4">D</text>
<text x="158.3" y="72.5" transform="rotate(-90 158.3 72.5)">70.00</text>
<text x="252.8" y="113.7">374.63</text>
<text x="73.8" y="116.8">30.00</text>
<text x="33.4" y="157.3">C</text>
<text x="558.6" y="157.3">C</text>
<text x="110" y="179.2" transform="rotate(-90 110 179.2)">201.65</text>
<text x="338.3" y="221">96.34</text>
<text x="144.1" y="232.2" transform="rotate(-90 144.1 232.2)">410.98</text>
<text x="33.4" y="265.2">B</text>
<text x="558.6" y="265.2">B</text>
<text x="150.8" y="275.3" transform="rotate(-90 150.8 275.3)">236.20</text>
<text x="159.5" y="282" transform="rotate(-90 159.5 282)">209.24</text>
<text x="276.8" y="292.1" transform="rotate(10 276.8 292.1)">300.00</text>
<text x="379.1" y="294.8" transform="rotate(-90 379.1 294.8)">158.19</text>
<text x="90.2" y="337.5">70.00</text>
<text x="166.3" y="337.3">14.97</text>
<text x="270.7" y="337.2">346.00</text>
<text x="374.2" y="337.2">13.66</text>
<text x="361.3" y="353">DRAWN</text>
<text x="361.3" y="362.5">CHECKED</text>
<text x="431.1" y="368.7">TITLE</text>
<text x="33.4" y="373.2">A</text>
<text x="361.3" y="372.1">QA</text>
<text x="558.6" y="373.2">A</text>
<text x="361.3" y="381.6">MFG</text>
<text x="361.3" y="391.2">APPROVED</text>
<text x="433.2" y="397.5">SIZE</text>
<text x="469.2" y="397.5">DWG NO</text>
<text x="547.9" y="397.4">REV</text>
<text x="431.1" y="410.2">SCALE</text>
<text x="507.3" y="412.4">SHEET 1 OF 1</text>
<text x="86.6" y="416.7">4</text>
<text x="226.3" y="416.7">3</text>
<text x="365.9" y="416.7">2</text>
<text x="505.6" y="416.7">1</text>
</g>
</svg>
